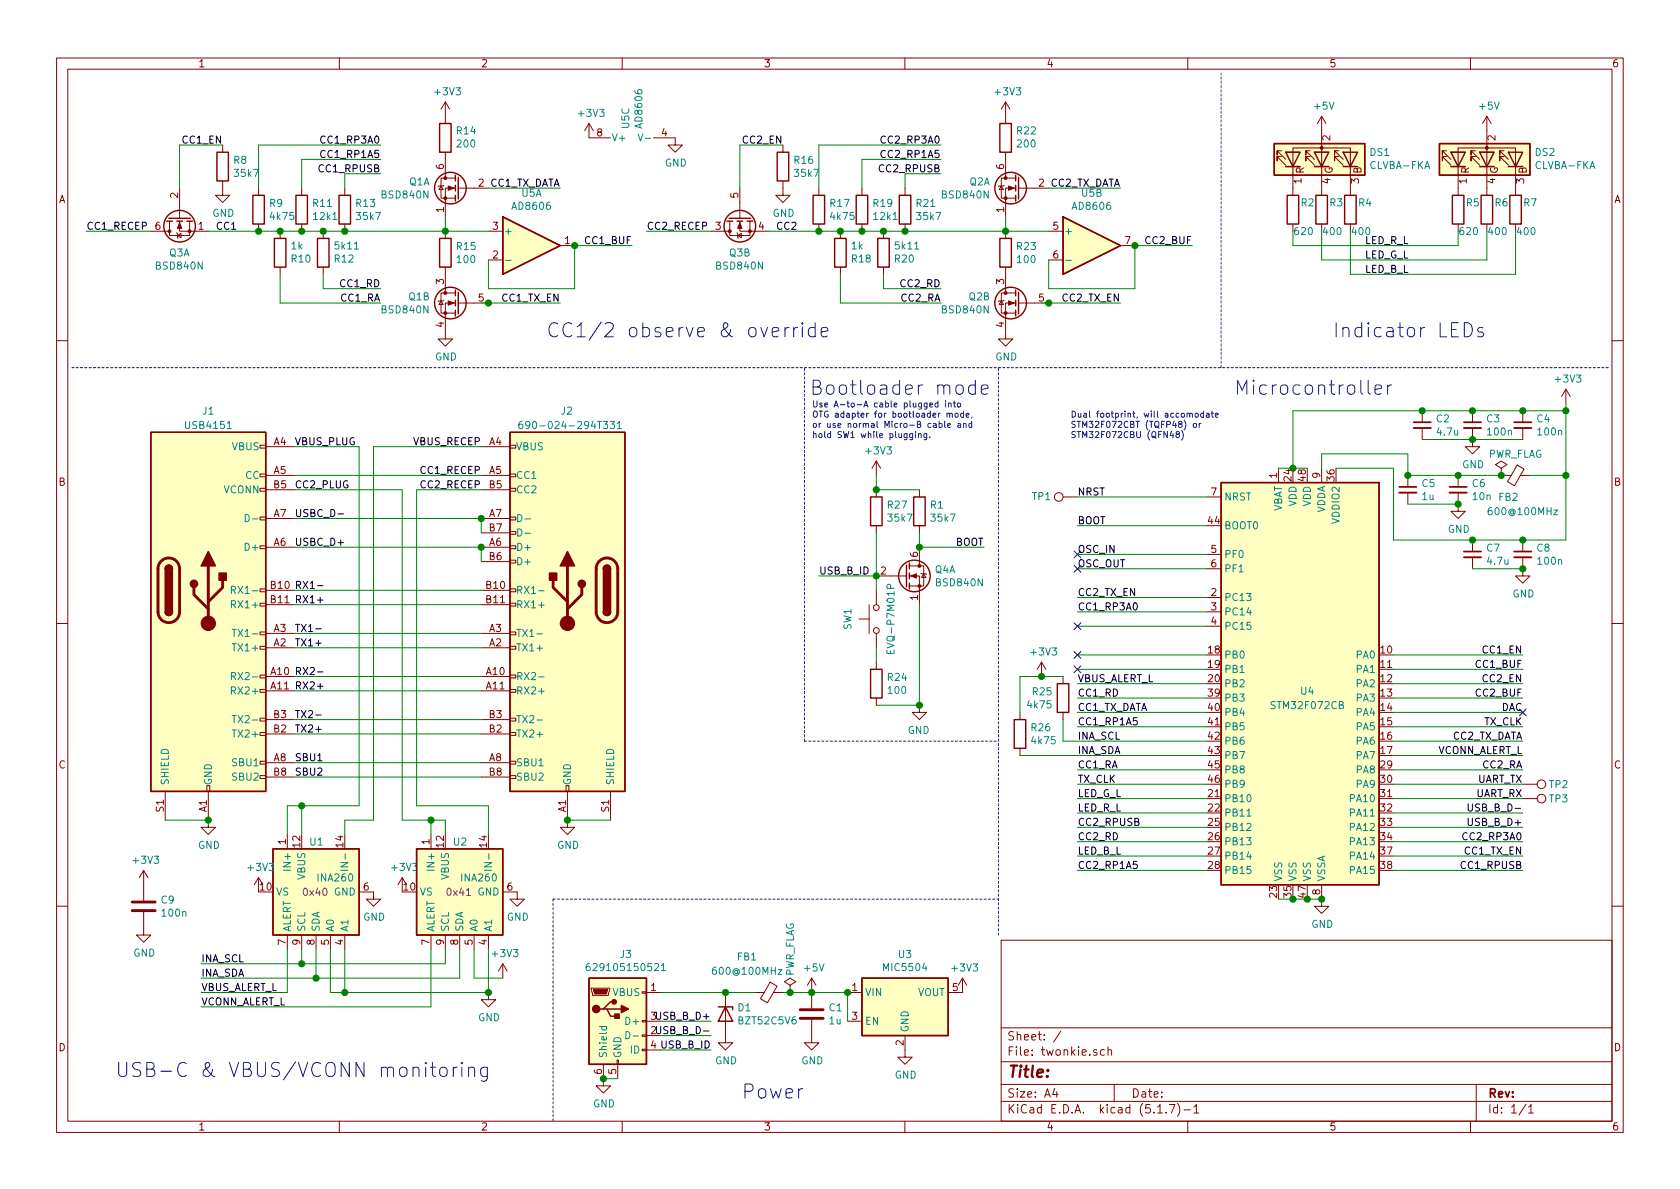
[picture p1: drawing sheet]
<svg xmlns="http://www.w3.org/2000/svg" width="297mm" height="210mm" viewBox="0 0 297 210" stroke-linecap="round" stroke-linejoin="round" font-family="sans-serif">
<g fill="none" stroke="#840000" stroke-width=".18">
<path d="M10 10.3h277v189.9h-277zM12 12.2h273v186.1h-273zM60 10.3v1.9M78.7 18v3.8M78.7 18l-.7 1.3M78.7 18l.8 1.3M110 10.3v1.9M160 10.3v1.9M177.8 18v3.8M177.8 18l-.8 1.3M177.8 18l.8 1.3M210 10.3v1.9"/>
<path d="M260 10.3v1.9M30 39.1v2.6h3.5v-2.6M31.7 39.1v1.8h5.1M31.7 33.3v5.3M39.4 32v2.5h1.2l-1.2 1.3-1.3-1.3h1.3M39.4 25.6v1.3M45.7 33.3v1.2M45.7 39.6v1.3M53.3 33.3v1.2M53.3 39.6v1.3M61 33.3v1.2M61 39.6v1.3"/>
<path d="M78 32.9l.4 .6h-.8zM78.5 32.8l-.1 .1h-.8l-.1 .1M78.7 26.9v4.6M80.5 33.3h-1.8v5M80.5 31.5h-2.5v3.5h2.5M81 33.3h5.4M104.1 21.8l-.7 1.3M104.1 21.8v2.6h3.8M104.1 21.8l.8 1.3M115.6 24.4h3.8v1.2h1.2l-1.2 1.3-1.3-1.3h1.3M129 39.1v2.6h3.6v-2.6M130.8 39.1v1.8h5.1"/>
<path d="M130.8 33.3v5.3M138.4 32v2.5h1.3l-1.3 1.3-1.2-1.3h1.2M138.4 25.6v1.3M144.8 33.3v1.2M144.8 39.6v1.3M152.4 33.3v1.2M152.4 39.6v1.3M160 33.3v1.2M160 39.6v1.3M177 32.9l.4 .6h-.7zM177.5 32.8l-.1 .1h-.7l-.2 .1M177.8 26.9v4.6"/>
<path d="M179.6 33.3h-1.8v5M179.6 31.5h-2.6v3.5h2.6M180.1 33.3h5.3M226.6 27.7h-.8v.7v-.7l1.5 1.5M226.6 26.7h-.8v.7v-.7l1.5 1.5M227.3 26.9h2.6zM227.3 26.9h.1M227.3 29.5h2.6M228.6 34.5v-8.3h10.2v8.3M228.6 39.6v1.3M231.6 27.7h-.7v.7v-.7l1.5 1.5M231.6 26.7h-.7v.7v-.7l1.5 1.5"/>
<path d="M232.4 26.9h2.5zM232.4 26.9h.1M232.4 29.5h2.5M233.7 20.6l-.8 1.2M233.7 20.6v13.9M233.7 39.6v1.3M233.7 20.6l.7 1.2M236.7 27.7h-.7v.7v-.7l1.5 1.5M236.7 26.7h-.7v.7v-.7l1.5 1.5M238.8 39.6v1.3M255.8 27.7h-.8v.7v-.7l1.5 1.5M255.8 26.7h-.8v.7v-.7l1.5 1.5"/>
<path d="M256.5 26.9h2.6zM256.5 26.9h.1M256.5 29.5h2.6M257.8 34.5v-8.3h10.2v8.3M257.8 39.6v1.3M260.9 27.7h-.8v.7v-.7l1.5 1.5M260.9 26.7h-.8v.7v-.7l1.5 1.5M261.6 26.9h2.6zM261.6 26.9h.1M261.6 29.5h2.6M262.9 20.6l-.8 1.2M262.9 20.6v13.9"/>
<path d="M262.9 39.6v1.3M262.9 20.6l.8 1.2M265.9 27.7h-.7v.7v-.7l1.5 1.5M265.9 26.7h-.7v.7v-.7l1.5 1.5M268 39.6v1.3M26.7 40.9h3.3M31.2 41.1l.2 .2v.7l.1 .2M31.4 41.7l.6-.4v.7zM49.5 40.9v1.3M49.5 47.2v1.3M57.1 40.9v1.3M57.1 47.2v1.3"/>
<path d="M78 53.2l.4 .6h-.8zM78.5 53.1l-.1 .1h-.8l-.1 .1M78.7 40.9v1.3M78.7 47.2v4.6M80.5 53.6h-1.8v6.3h1.3l-1.3 1.3-1.2-1.3h1.2M80.5 51.8h-2.5v3.6h2.5M81 53.6h5.4M86.4 40.9h2.5M86.4 46h2.5M99.1 43.4h2.5M125.7 40.9h3.3M130.3 41.1l.1 .2v.7l.2 .2"/>
<path d="M130.4 41.7l.7-.4v.7zM148.6 40.9v1.3M148.6 47.2v1.3M156.2 40.9v1.3M156.2 47.2v1.3M177 53.2l.4 .6h-.7zM177.5 53.1l-.1 .1h-.7l-.2 .1M177.8 40.9v1.3M177.8 47.2v4.6M179.6 53.6h-1.8v6.3h1.3l-1.3 1.3-1.3-1.3h1.3M179.6 51.8h-2.6v3.6h2.6M180.1 53.6h5.3"/>
<path d="M185.4 40.9h2.6M185.4 46h2.6M198.1 43.4h2.6M10 60.2h2M46 78.7h1v.5h-1zM47 79h5.1M85.1 79h5.1M90.2 78.7h1v.5h-1zM251.5 72.6v2.1M251.5 75.7v2M260.3 75.7v3.3h1.3l-1.3 1.3-1.2-1.3h1.2M260.3 72.6v2.1"/>
<path d="M269.2 72.6v2.1M269.2 75.7v2M276.9 68.8l-.8 1.3M276.9 68.8v2.6M276.9 68.8l.7 1.3M285 60.2h2M46 96.5h1v.5h-1zM46 91.4h1v.5h-1zM46 86.4h1v.5h-1zM46 83.8h1v.5h-1zM47 84.1h5.1M47 96.8h5.1"/>
<path d="M47 91.7h5.1M47 86.6h5.1M85.1 84.1h5.1M85.1 96.8h5.1M85.1 91.7h5.1M85.1 86.6h5.1M85.1 99.3h5.1M85.1 94.2h5.1M90.2 99.1h1v.5h-1zM90.2 96.5h1v.5h-1zM90.2 94h1v.5h-1zM90.2 91.4h1v.5h-1z"/>
<path d="M90.2 86.4h1v.5h-1zM90.2 83.8h1v.5h-1zM154.9 81.5l-.7 1.3M154.9 81.5v2.6M154.9 86.6v1.3M154.9 93v1.2M154.9 81.5l.8 1.3M162.6 86.6v1.3M162.6 93v1.2M162.6 96.8v3.3M188 87.9h2.5M213.4 87.9h2.5"/>
<path d="M213.4 98h2.5M226.1 82.8v2.5M233.7 82.8v2.5M248.9 84.1v2M248.9 87.1v2M257.8 87.1v3.3h1.3l-1.3 1.3-1.3-1.3h1.3M257.8 84.1v2M260.3 95.5v2M260.3 98.5v2.1M265.4 82.8l1-.6-1-.7-1 .7 1 .6v1.3M265.4 84.1h.1M265.4 84.1h1.8"/>
<path d="M268.2 82.2l1.3 .8-1.7 2.9-1.3-.7zM268.9 84.1h1.6M269.2 98.5v3.3h1.3l-1.3 1.3-1.2-1.3h1.2M269.2 95.5v2M10 110.3h2M46 119.4h1v.5h-1zM46 114.3h1v.5h-1zM46 111.8h1v.5h-1zM46 106.7h1v.5h-1zM46 104.1h1v.5h-1zM47 119.6h5.1M47 114.5h5.1"/>
<path d="M47 112h5.1M47 104.4h5.1M47 106.9h5.1M85.1 119.6h5.1M85.1 114.5h5.1M85.1 112h5.1M85.1 104.4h5.1M85.1 106.9h5.1M90.2 119.4h1v.5h-1zM90.2 114.3h1v.5h-1zM90.2 111.8h1v.5h-1zM90.2 106.7h1v.5h-1z"/>
<path d="M90.2 104.1h1v.5h-1zM151.9 109.5h1.8M153.7 106.9v5.1M154.9 104.4v2.5M154.9 112v2.5M154.9 117.1v1.3M154.9 101.8h5.4M160.8 101.8h1.8v5.1M160.8 100.1h2.5v3.5h-2.5M162.8 101.3l.1 .2h.8l.1 .1M163.3 101.5l.4 .6h-.8zM184.1 117.1l-.7 1.3"/>
<path d="M184.1 117.1v2.5M184.1 117.1l.8 1.3M188 119.6v1.3M213.4 105.7h2.5M213.4 108.2h2.5M213.4 110.7h2.5M213.4 100.6h2.5M285 110.3h2M29.2 139.9v5.1M36.6 138.9h.5v1h-.5zM36.8 139.9v6.4h1.3l-1.3 1.3-1.2-1.3h1.2M46 137.2h1v.5h-1z"/>
<path d="M46 134.6h1v.5h-1zM46 129.5h1v.5h-1zM46 127h1v.5h-1zM46 121.9h1v.5h-1zM47 122.2h5.1M47 134.9h5.1M47 129.8h5.1M47 127.2h5.1M47 137.4h5.1M85.1 122.2h5.1M85.1 134.9h5.1M85.1 129.8h5.1"/>
<path d="M85.1 127.2h5.1M85.1 137.4h5.1M90.2 137.2h1v.5h-1zM90.2 134.6h1v.5h-1zM90.2 129.5h1v.5h-1zM90.2 127h1v.5h-1zM90.2 121.9h1v.5h-1zM100.1 138.9h.5v1h-.5zM100.3 139.9v6.4h1.3l-1.3 1.3-1.2-1.3h1.2M107.9 139.9v5.1M154.9 123.4v1.3M162.6 124.7v1.3h-1.3l1.3 1.2 1.2-1.2h-1.2"/>
<path d="M180.3 126v1.2M180.3 132.3v1.3M188 126v1.2M269.2 138.7h2.6M25.4 153.9l-.8 1.3M25.4 153.9v5.4M25.4 153.9l.8 1.3M45.7 155.2l-.7 1.3M45.7 155.2v2.5M45.7 155.2l.8 1.3M50.8 147.6v2.5M63.5 157.7h2.5v1.3h1.3l-1.3 1.3-1.2-1.3h1.2"/>
<path d="M71.1 155.2l-.7 1.3M71.1 155.2v2.5M71.1 155.2l.8 1.3M76.2 147.6v2.5M88.9 157.7h2.5v1.3h1.3l-1.3 1.3-1.2-1.3h1.2M233.7 156.5v3.8h1.2l-1.2 1.2-1.3-1.2h1.3M269.2 141.2h2.6M10 160.2h2M25.4 161.3v4h1.3l-1.3 1.3-1.3-1.3h1.3M50.8 165.3v2.6M53.3 165.3v2.6M55.9 165.3v2.6"/>
<path d="M58.4 165.3v2.6M61 165.3v2.6M76.2 165.3v2.6M78.7 165.3v2.6M81.3 165.3v2.6M83.8 165.3v2.6M86.4 175.5v1.3h1.2l-1.2 1.2-1.3-1.2h1.3M86.4 165.3v2.6M88.9 170.4l-.8 1.3M88.9 170.4v2.6M88.9 170.4l.8 1.3M104.5 174.7h3.3v.3l-.2 1h-2.8z"/>
<path d="M113.5 175.4h.8v.2h-.8zM114.3 175.5h2.5M128.3 175.5v8.9h1.2l-1.2 1.3-1.3-1.3h1.3M133.3 175.5h1.8M136.2 173.7l1.2 .7-1.7 2.9-1.2-.7zM136.8 175.5h1.6M139.7 174.2l1-.6-1-.6-1 .6 1 .6v1.3M139.7 175.5h.1M143.5 173l-.8 1.2M143.5 173v5.3M143.5 173l.8 1.2M149.9 175.5h2.5"/>
<path d="M170.2 173l-.8 1.2M170.2 173v2.5h-2.6M170.2 173l.7 1.2M177 166.3h108v32h-108zM285 160.2h2M60 198.3v1.9M106.7 188.2v3.8h1.2l-1.2 1.3-1.3-1.3h1.3M109.1 187.4h.2v.8h-.2zM109.2 188.2v2.5M110 198.3v1.9M113.5 185.5h.8v.3h-.8zM113.5 183h.8v.3h-.8z"/>
<path d="M113.5 180.5h.8v.2h-.8zM114.3 180.6h2.5M114.3 183.1h2.5M114.3 185.7h2.5M143.5 180.3v4.1h1.3l-1.3 1.3-1.3-1.3h1.3M149.9 180.6h2.5M160 198.3v1.9M160 183.1v3.8h1.3l-1.3 1.3-1.3-1.3h1.3M177 194.8h108M177 191.8h108M177 187.8h108M177 181.8h108"/>
<path d="M186.5 192.5l-.4 1h1M186.8 193v1M187.6 182.3l-1.3 2M195.3 185.7l-.5-.1-.2 .3v.6l.2 .1 .5-.1M195.9 185.7l.2-.1 .4 .1v.9M195.9 185.1v1.5M197 191.8v3M204.7 196.8h.8M206.2 196.7v.1M206.8 195.3h.9l-.6 1.5M208.2 195.1a1.71 1.71 0 0 1 0 2.3M209.3 196.3h1.2"/>
<path d="M210 198.3v1.9M211.1 195.8l.4-.5v1.5M211.1 196.8h.9M260 198.3v1.9M261 191.8v6.5M269.8 195.2l-1.2 2M270.3 195.8l.4-.5v1.5M270.3 196.8h.8"/>
<circle cx="187.2" cy="87.9" r=".76"/>
<circle cx="154.9" cy="107.4" r=".51"/>
<circle cx="154.9" cy="111.5" r=".51"/>
<circle cx="272.5" cy="138.7" r=".76"/>
<circle cx="272.5" cy="141.2" r=".76"/>
</g>
<g fill="#ffffc2" stroke="#ffffc2" stroke-width=".18">
<path d="M48.3 150.1h15.2v15.2h-15.2z"/>
<path d="M215.9 85.3h27.9v71.2h-27.9z"/>
<path d="M26.7 76.4h20.3v63.5h-20.3z"/>
<path d="M88.9 38.3l10.2 5.1-10.2 5.1z"/>
<path d="M90.2 76.4h20.3v63.5h-20.3z"/>
<path d="M73.7 150.1h15.2v15.2h-15.2z"/>
<path d="M152.4 173h15.2v10.1h-15.2z"/>
<path d="M254.5 25.4h16v5.6h-16z"/>
<path d="M225.3 25.4h16v5.6h-16z"/>
<path d="M104.1 173h10.2v15.2h-10.2z"/>
<path d="M188 38.3l10.1 5.1-10.1 5.1z"/>
</g>
<g fill="none" stroke="#840000" stroke-width=".25">
<path d="M29.5 39.1h1M29.8 38.6h3.9M31.2 39.1h1.1M33 39.1h1M38.4 26.9h2v5.1h-2zM44.7 34.5h2v5.1h-2zM52.3 34.5h2.1v5.1h-2.1zM59.9 34.5h2.1v5.1h-2.1zM77.7 21.8h2.1v5.1h-2.1zM80.5 31v1M80.5 32.8v1M80.5 34.5v1.1"/>
<path d="M81 31.4v3.8M88.9 38.3l10.2 5.1-10.2 5.1zM128.5 39.1h1M128.9 38.6h3.8M130.3 39.1h1M132.1 39.1h1M137.4 26.9h2v5.1h-2zM143.8 34.5h2v5.1h-2zM151.4 34.5h2v5.1h-2zM159 34.5h2v5.1h-2zM176.8 21.8h2v5.1h-2zM179.6 31v1"/>
<path d="M179.6 32.8v1M179.6 34.5v1.1M180.1 31.4v3.8M188 38.3l10.1 5.1-10.1 5.1zM225.3 25.4h16v5.6h-16zM227.3 26.9h2.6l-1.3 2.6zM227.3 29.5h2.6M227.6 34.5h2v5.1h-2zM232.4 26.9h2.5l-1.2 2.6zM232.4 29.5h2.5M232.7 34.5h2v5.1h-2zM237.5 26.9h2.5l-1.2 2.6z"/>
<path d="M237.5 29.5h2.5M237.7 34.5h2.1v5.1h-2.1zM254.5 25.4h16v5.6h-16zM256.5 26.9h2.6l-1.3 2.6zM256.5 29.5h2.6M256.8 34.5h2v5.1h-2zM261.6 26.9h2.6l-1.3 2.6zM261.6 29.5h2.6M261.9 34.5h2v5.1h-2zM266.7 26.9h2.5l-1.2 2.6zM266.7 29.5h2.5M267 34.5h2v5.1h-2z"/>
<path d="M48.5 42.2h2v5h-2zM56.1 42.2h2.1v5h-2.1zM77.7 42.2h2.1v5h-2.1zM80.5 51.3v1M80.5 53.1v1M80.5 54.9v1M81 51.7v3.8M147.6 42.2h2v5h-2zM155.2 42.2h2v5h-2zM176.8 42.2h2v5h-2zM179.6 51.3v1M179.6 53.1v1"/>
<path d="M179.6 54.9v1M180.1 51.7v3.8M26.7 76.4h20.3v63.5h-20.3zM90.2 76.4h20.3v63.5h-20.3zM153.9 87.9h2.1v5.1h-2.1zM160.3 99.9v3.9M160.8 99.6v1M161.5 87.9h2.1v5.1h-2.1zM215.9 85.3h27.9v71.2h-27.9zM29.2 108.2a.63 .63 0 0 0 .6 .6 .63 .63 0 0 0 .7-.6M29.2 100.6a.63 .63 0 0 1 .6-.7 .63 .63 0 0 1 .7 .7M106.7 108.2a.63 .63 0 0 0 .6 .6 .63 .63 0 0 0 .6-.6"/>
<path d="M106.7 100.6a.63 .63 0 0 1 .6-.7 .63 .63 0 0 1 .6 .7M153.9 118.4h2.1v5h-2.1zM160.8 101.3v1.1M160.8 103.1v1M179.3 127.2h2.1v5.1h-2.1zM186.9 120.9h2.1v5.1h-2.1zM48.3 150.1h15.2v15.2h-15.2zM73.7 150.1h15.2v15.2h-15.2zM104.1 173h10.2v15.2h-10.2zM106.7 178.4h.6l.6 1.3h1.3M107.3 178.4h2.6M108.6 177.2h-.7l-1.2 1.2h-.7"/>
<path d="M127 178h2.5v.6M128.3 178l1.2 2.6h-2.5zM152.4 173h15.2v10.1h-15.2z"/>
<circle cx="31.7" cy="40" r="2.79"/>
<circle cx="79.6" cy="33.3" r="2.79"/>
<circle cx="130.8" cy="40" r="2.79"/>
<circle cx="178.7" cy="33.3" r="2.79"/>
<circle cx="79.6" cy="53.6" r="2.79"/>
<circle cx="178.7" cy="53.6" r="2.79"/>
<circle cx="161.7" cy="101.8" r="2.79"/>
</g>
<g fill="none" stroke="#008484" stroke-width=".18">
<path d="M112.8 23.7l.4 1.2 .5-1.2M114.1 24.5h1M89.4 46h1M188.4 46h1M40.2 75.8h.7M92.3 74.5h-.2a.79 .79 0 0 0-.1 1.3l.4-.1v-.6l-.4-.1-.3 .3M93.7 75.1l-.3 .2h-.3l-.2-.2 .2-.5 .3-.1 .2 .1a.84 .84 0 0 1-.3 1.2h-.2M107.9 74.5h.8l-.5 .5 .4 .1v.6l-.2 .1-.5-.1M109.1 74.9l.4-.4v1.3M109.1 75.8h.8M43.4 91a.64 .64 0 0 1 .7 .6 .64 .64 0 0 1-.7 .6zM44.6 91.8h1"/>
<path d="M91.5 91a.64 .64 0 0 1 .8 .6 .64 .64 0 0 1-.8 .6zM91.5 93.5a.64 .64 0 0 1 .8 .7 .64 .64 0 0 1-.8 .6zM92.8 91.8h1M92.8 94.3h1M40.9 119.6l.6-.1 .2-.2-.1-.3-.2-.1h-.5v1.3M40.9 104.3h.6l.2-.2-.1-.3-.2-.1h-.5v1.2M40.9 106.9l.6-.1 .2-.2-.1-.3-.2-.1h-.5v1.3M41 113.8h.8M41 111.3h.8M41.2 119.6l.5 .6M41.2 104.3l.5 .6M41.4 111.3v1.3"/>
<path d="M94.9 112.1h1M95.2 119.7h1M95.2 104.5h1M95.2 107h1M156.8 114.9v.6h1.3v-.6M157.4 115.1v.4M157.5 104l-.1-.6h-.5l-.1 .2v.4h1.3M40.9 122.1h.6l.2-.2-.1-.3-.2-.1h-.5v1.2M41 129.1h.8M41 126.5h.8M41.4 126.5v1.3M94.9 127.3h1"/>
<path d="M95.2 122.2h1M50.1 153.9h1.3M60.2 153.9h1.3M75.5 153.9h1.3M85.6 153.9h1.3M220.5 144.3h.7M104.2 170.4h-.2a.79 .79 0 0 0-.1 1.2l.4-.1v-.5l-.4-.1-.3 .2M116.9 170.7l.4-.3v1.2M116.9 171.6h.8M106 181.5h1.2M106.5 181.5l-.1 .4 .2 .2 .6-.1v-.5M110.7 182.4a.64 .64 0 0 1 .7 .7 .64 .64 0 0 1-.7 .6z"/>
<path d="M111.9 183.2h1"/>
</g>
<path d="M249.9 75.7h3.1M258.8 75.7h3.1M267.7 75.7h3.1M247.4 87.1h3M256.3 87.1h3M258.8 98.5h3.1M267.7 98.5h3.1" fill="none" stroke="#840000" stroke-width=".33"/>
<path d="M249.9 74.7h3.1M258.8 74.7h3.1M267.7 74.7h3.1M247.4 86.1h3M256.3 86.1h3M258.8 97.5h3.1M267.7 97.5h3.1" fill="none" stroke="#840000" stroke-width=".3"/>
<path d="M28.4 99.4a1.9 1.9 0 0 1 2.1-.6 1.9 1.9 0 0 1 1.2 1.8v7.6a1.9 1.9 0 0 1-1.9 1.9 1.9 1.9 0 0 1-1.9-1.9v-7.8l.1-.5zM105.8 99.4a1.9 1.9 0 0 1 2.2-.6 1.9 1.9 0 0 1 1.2 1.8v7.6a1.9 1.9 0 0 1-1.9 1.9 1.9 1.9 0 0 1-1.9-1.9v-7.8l.1-.5zM34.3 103.9v1.3l2.5 2.5M36.8 100.1v10.1M39.4 102.6v1.3l-2.6 2.5M97.8 102.6v1.3l2.5 2.5M100.3 100.1v10.1M102.9 103.9v1.3l-2.6 2.5M23.4 159.5h4M23.4 161h4M141.5 178.6h4M141.5 180.1h4" fill="none" stroke="#840000" stroke-width=".51"/>
<g fill="#840000" stroke="#840000" stroke-width=".18">
<path d="M178.3 53.2l1 .4-1 .4z"/>
<path d="M161 101.8l1.1-.3v.7z"/>
<path d="M130.8 39.4l.4 1h-.8z"/>
<path d="M31.7 39.4l.4 1h-.7z"/>
<path d="M79.2 53.2l1.1 .4-1.1 .4z"/>
<path d="M79.2 32.9l1.1 .4-1.1 .3z"/>
<path d="M104.9 175h2.5l-.2 .8h-2z"/>
<path d="M178.3 32.9l1 .4-1 .3z"/>
<circle cx="177.8" cy="55.4" r=".25"/>
<circle cx="177.8" cy="51.8" r=".25"/>
<circle cx="162.6" cy="103.6" r=".25"/>
<circle cx="162.6" cy="100.1" r=".25"/>
<circle cx="132.6" cy="40.9" r=".25"/>
<circle cx="129" cy="40.9" r=".25"/>
<circle cx="33.5" cy="40.9" r=".25"/>
<circle cx="30" cy="40.9" r=".25"/>
<circle cx="36.8" cy="110.2" r="1.27"/>
<circle cx="78.7" cy="55.4" r=".25"/>
<circle cx="78.7" cy="51.8" r=".25"/>
<circle cx="78.7" cy="35" r=".25"/>
<circle cx="78.7" cy="31.5" r=".25"/>
<circle cx="100.3" cy="110.2" r="1.27"/>
<circle cx="262.9" cy="26.2" r=".25"/>
<circle cx="233.7" cy="26.2" r=".25"/>
<circle cx="177.8" cy="35" r=".25"/>
<circle cx="177.8" cy="31.5" r=".25"/>
</g>
<g fill="#840000" stroke="#840000" stroke-width=".25">
<path d="M29.2 108.2h1.3a.63 .63 0 0 1-.7 .6 .63 .63 0 0 1-.6-.6z"/>
<path d="M29.4 100.1a.63 .63 0 0 1 .7-.1 .63 .63 0 0 1 .4 .6h-1.3z"/>
<path d="M29.2 100.6h1.3v7.6h-1.3z"/>
<path d="M38.7 101.3h1.3v1.3h-1.3z"/>
<path d="M36.8 97.5l1.3 2.6h-2.5z"/>
<path d="M106.7 108.2h1.2a.63 .63 0 0 1-.6 .6 .63 .63 0 0 1-.6-.6z"/>
<path d="M106.9 100.1a.63 .63 0 0 1 .7-.1 .63 .63 0 0 1 .3 .6h-1.2z"/>
<path d="M106.7 100.6h1.2v7.6h-1.2z"/>
<path d="M97.2 101.3h1.2v1.3h-1.2z"/>
<path d="M100.3 97.5l1.3 2.6h-2.5z"/>
<path d="M108.7 179.3h.8v.8h-.8z"/>
<path d="M109.9 177.8l1.2 .6-1.2 .7z"/>
<circle cx="34.3" cy="103.2" r=".63"/>
<circle cx="102.9" cy="103.2" r=".63"/>
<circle cx="105.4" cy="178.4" r=".63"/>
<circle cx="108.6" cy="177.2" r=".38"/>
</g>
<path d="M12.7 65h271.8M215.9 65v-52.1M142.2 131.1v-66.1M142.2 131.1h34.3M97.8 159h78.7M97.8 159v39.4M176.5 165.3v-100.3" fill="none" stroke="#0000c2" stroke-width=".18" stroke-dasharray=".4 .4"/>
<g fill="none" stroke="#008400" stroke-width=".18">
<path d="M39.4 25.6h-7.7v7.7M67.3 25.6h-21.6v7.7M67.3 30.7h-6.3v2.6M67.3 28.2h-14v5.1M78.7 38.3v2.6M86.4 33.3h12.7M138.4 25.6h-7.6v7.7M166.4 25.6h-21.6v7.7M166.4 28.2h-14v5.1M166.4 30.7h-6.4v2.6M177.8 38.3v2.6M185.4 33.3h12.7"/>
<path d="M15.2 40.9h11.5M36.8 40.9h49.6M49.5 48.5v5.1h17.8M57.1 48.5v2.5h10.2M85.1 53.6h14M111.8 43.4h-10.2v7.6h-15.2v-5M114.3 40.9h11.4M135.9 40.9h49.5M148.6 48.5v5.1h17.8M156.2 48.5v2.5h10.2M184.1 53.6h14M210.8 43.4h-10.1v7.6h-15.3v-5"/>
<path d="M228.6 40.9v2.5h29.2v-2.5M233.7 40.9v5.1h29.2v-5.1M238.8 40.9v7.6h29.2v-7.6M52.1 79h11.4v63.5h-12.7v5.1M85.1 79h-19.1v66h-5v2.6M251.5 77.7h17.7M276.9 71.4v24.1h-30.5v-12.7h-10.2M276.9 72.6h-48.3v10.2M52.1 86.6h19v58.4h7.6v2.6M52.1 84.1h33M52.1 96.8h33v2.5M52.1 91.7h33v2.5"/>
<path d="M85.1 86.6h-11.4v55.9h12.7v5.1M154.9 84.1v2.5h7.7M154.9 94.2v10.2M162.6 94.2v2.6h11.4M190.5 98h22.9M190.5 93h22.9M190.5 87.9h22.9M226.1 82.8h5M233.7 82.8v-2.5h15.2v3.8h16.5M248.9 89.1h8.9M270.5 84.1h6.4M52.1 119.6h33"/>
<path d="M52.1 106.9h33M52.1 104.4h33M52.1 112h33M52.1 114.5h33M144.8 101.8h10.1M154.9 114.5v2.6M162.6 106.9v17.8h-7.7M188 119.6h-7.7v6.4M190.5 118.4h22.9M190.5 100.6h22.9M190.5 108.2h22.9M190.5 110.7h22.9"/>
<path d="M190.5 115.8h22.9M190.5 105.7h22.9M246.4 118.4h22.8M246.4 115.8h22.8M260.3 100.6h8.9M52.1 122.2h33M52.1 127.2h33M52.1 129.8h33M52.1 134.9h33M52.1 137.4h33M180.3 133.6h33.1M188 127.2v3.9h25.4"/>
<path d="M190.5 138.7h22.9M190.5 136.1h22.9M190.5 128.5h22.9M190.5 126h22.9M190.5 123.4h22.9M190.5 120.9h22.9M246.4 133.6h22.8M246.4 131.1h22.8M246.4 138.7h22.8M246.4 136.1h22.8M246.4 128.5h22.8M246.4 126h22.8"/>
<path d="M246.4 123.4h22.8M246.4 120.9h22.8M29.2 145h7.6M53.3 142.5v5.1M76.2 145v2.6M100.3 145h7.6M190.5 151.4h22.9M190.5 146.3h22.9M190.5 141.2h22.9M190.5 153.9h22.9M190.5 148.8h22.9M190.5 143.8h22.9"/>
<path d="M226.1 159h7.6M246.4 151.4h22.8M246.4 146.3h22.8M246.4 141.2h22.8M246.4 153.9h22.8M246.4 148.8h22.8M246.4 143.8h22.8M50.8 167.9v7.6h-15.2M53.3 167.9v2.5M55.9 167.9v5.1M58.4 167.9v7.6h28v-7.6M61 167.9v7.6"/>
<path d="M76.2 167.9v10.1h-40.6M78.7 167.9v2.5h-43.1M81.3 167.9v5.1h-45.7M83.8 167.9v5.1h5.1M116.8 175.5h16.5M138.4 175.5h11.5v5.1M106.7 190.7h2.5M116.8 185.7h8.9M116.8 180.6h8.9M116.8 183.1h8.9"/>
</g>
<path d="M59.8 90.9h.9M55.8 111.2h1M56.1 103.6h1M56.1 106.1h1M56.1 118.8h1M55.8 126.4h1M56.1 121.4h1M259.6 142.2v1l.2 .2h.4l.1-.2v-1" fill="none" stroke="#000" stroke-width=".18"/>
<g fill="none" stroke="#0000c2" stroke-width=".18">
<path d="M136.5 58.7l1.2-.2-.1-.5-.7-.1-.2 .1-.2 .3v.9l.2 .2 .2 .2 .7-.2M138.8 57.9v1.7M139.5 57.9a.59 .59 0 0 0-.7 .5M140.3 57.9v1.7M141 57.9a.59 .59 0 0 0-.7 .5M141.9 57.1l-.1 .1 .1 .1 .1-.1-.1-.1v.2M141.9 57.9v1.7M144.1 58a.82 .82 0 0 0-1 .1l-.2 .3v.7l.2 .2 .3 .3 .7-.2M144.1 57.1v2.5M145.2 58.7l1.2-.2-.1-.5-.8-.1-.2 .1-.1 .3v.9l.1 .2 .2 .2 .8-.2M236.2 57.1v2.5M237.4 58.1a.62 .62 0 0 1 1.1 .2v1.3"/>
<path d="M237.4 57.9v1.7M262.2 58l-.6-.1-.2 .1-.1 .3 .1 .3 .8 .2 .1 .3-.1 .3-.2 .2-.7-.2M143.8 68.4h.8a.61 .61 0 0 0 .5-.6 .61 .61 0 0 0-.5-.6h-.8v2.5h.9a.66 .66 0 0 0 .5-.7 .66 .66 0 0 0-.6-.6M161.4 76.7v.9l-.2 .2-.3-.1M161.4 76.7h-.3l-.3 .2 .1 .4h.5M161.9 76.3v.1M161.9 76.7v.7M162.4 76.8l.4-.1 .1 .7M162.4 76.7v.7M163.9 76.7v.9l-.2 .2-.3-.1M163.9 76.7h-.3l-.3 .2 .1 .4h.5M164.4 71.6l.5-.1-.1-.2h-.3l-.1 .1v.5h.4"/>
<path d="M164.4 77.3v.1M165.8 71.3h-.3l-.2 .2 .1 .4h.4M165.8 70.9v1.1M166 74.9h.3l.3 .2-.1 .4h-.5M166 74.5v1.1M167 74.5v.9l.2 .2M167.2 71.3v.7M167.4 73.2l.5-.1v.7M167.4 73.1v.7M167.5 75.2l.6-.1-.1-.2h-.3l-.2 .1 .1 .5h.4M167.7 71.4l.4-.1 .1 .7M167.7 71.3v.7"/>
<path d="M167.9 73.2l.2-.1h.2l.1 .7M168.5 71.3h.5M168.7 70.9v.9l.3 .2M168.9 73.2l.2-.1 .3 .1-.1 .5h-.4zM169.3 71.4l.2-.1 .3 .1v.5l-.2 .1-.3-.1zM169.4 74.9h.4v.7M169.8 75.1l-.5 .2 .2 .3 .3-.1M170.4 73.1h-.3l-.3 .2 .2 .4h.4M170.4 75l.4-.1v.7M170.4 72.7v1.1M170.4 74.9v.7M170.8 73.4l.5-.1v-.2h-.3l-.2 .1 .1 .5h.4"/>
<path d="M171.8 74.9h-.3l-.2 .2 .1 .4h.4M171.8 74.5v1.1M171.9 73.7l-.1 .3M173.5 68.9l1.2-.2-.1-.5-.7-.1-.3 .1-.1 .2v1l.1 .2 .3 .1 .7-.1M208.1 76.8l-.2-.3 .2-.2h.2l.2 .2v.2l-.6 .3v.2l.2 .2h.2l.2-.2v-.2l-.2-.2M208.9 76.1a1.22 1.22 0 0 1 0 1.7M210.4 73.2l.1-.1h.3v.7M211 75l.2-.1 .3 .1v.5h-.5zM211.4 73.2l.1-.1 .3 .1v.5h-.4zM212 74.9v.7M212.3 74.9l-.3 .2M212.8 73.1h-.3l-.2 .2 .1 .4h.4"/>
<path d="M212.8 72.7v1.1M213.3 73.1h.4l.1 .7M213.8 73.3l-.5 .2 .1 .3 .4-.1M214.1 73.1h.5M214.3 72.7v.9l.3 .2M214.9 73.4l.5-.1-.1-.2h-.3l-.1 .1v.5h.4M218.8 69.7v-2.5l.8 1.8 .8-1.8v2.5M245.3 68.1v1.6M246 68.1a.63 .63 0 0 0-.7 .4M76.1 188.7h.9M76.5 187.9v2.1l.1 .2 .4 .2M77.9 188.9a.69 .69 0 0 1 1.2 .3v.7a.68 .68 0 0 1-.7 .5 .68 .68 0 0 1-.7-.5v-.7z"/>
<path d="M80.1 188.7v1.7M80.8 188.7a.59 .59 0 0 0-.7 .5M81.7 187.9l-.2 .1 .2 .1 .1-.1-.1-.1v.2M81.7 188.7v1.7M82.9 188.9a.62 .62 0 0 1 1 .2v1.3M82.9 188.7v1.7M86.2 188.7v2a.67 .67 0 0 1-1.1 .4M86.2 188.8a.82 .82 0 0 0-1.1 .1l-.1 .3 .1 .9 .3 .3 .8-.2"/>
</g>
<g fill="#008400" stroke="#008400" stroke-width=".25">
<circle cx="154.9" cy="101.8" r=".51"/>
<circle cx="257.8" cy="84.1" r=".51"/>
<circle cx="260.3" cy="72.6" r=".51"/>
<circle cx="160" cy="40.9" r=".51"/>
<circle cx="152.4" cy="40.9" r=".51"/>
<circle cx="156.2" cy="40.9" r=".51"/>
<circle cx="248.9" cy="84.1" r=".51"/>
<circle cx="276.9" cy="84.1" r=".51"/>
<circle cx="265.4" cy="84.1" r=".51"/>
<circle cx="76.2" cy="145" r=".51"/>
<circle cx="100.3" cy="145" r=".51"/>
<circle cx="162.6" cy="96.8" r=".51"/>
<circle cx="36.8" cy="145" r=".51"/>
<circle cx="162.6" cy="124.7" r=".51"/>
<circle cx="269.2" cy="100.6" r=".51"/>
<circle cx="85.1" cy="91.7" r=".51"/>
<circle cx="154.9" cy="86.6" r=".51"/>
<circle cx="85.1" cy="96.8" r=".51"/>
<circle cx="86.4" cy="53.6" r=".51"/>
<circle cx="184.2" cy="119.6" r=".51"/>
<circle cx="144.8" cy="40.9" r=".51"/>
<circle cx="53.3" cy="40.9" r=".51"/>
<circle cx="101.6" cy="43.4" r=".51"/>
<circle cx="61" cy="40.9" r=".51"/>
<circle cx="78.7" cy="40.9" r=".51"/>
<circle cx="53.3" cy="142.5" r=".51"/>
<circle cx="260.3" cy="77.7" r=".51"/>
<circle cx="233.7" cy="159" r=".51"/>
<circle cx="86.4" cy="175.5" r=".51"/>
<circle cx="231.1" cy="159" r=".51"/>
<circle cx="106.7" cy="190.7" r=".51"/>
<circle cx="228.6" cy="159" r=".51"/>
<circle cx="61" cy="175.5" r=".51"/>
<circle cx="251.5" cy="72.6" r=".51"/>
<circle cx="185.4" cy="53.6" r=".51"/>
<circle cx="49.5" cy="40.9" r=".51"/>
<circle cx="128.3" cy="175.5" r=".51"/>
<circle cx="260.3" cy="95.5" r=".51"/>
<circle cx="177.8" cy="40.9" r=".51"/>
<circle cx="57.2" cy="40.9" r=".51"/>
<circle cx="276.9" cy="72.6" r=".51"/>
<circle cx="45.7" cy="40.9" r=".51"/>
<circle cx="148.6" cy="40.9" r=".51"/>
<circle cx="257.8" cy="89.1" r=".51"/>
<circle cx="228.6" cy="82.8" r=".51"/>
<circle cx="55.9" cy="173" r=".51"/>
<circle cx="269.2" cy="72.6" r=".51"/>
<circle cx="53.3" cy="170.4" r=".51"/>
<circle cx="269.2" cy="95.5" r=".51"/>
<circle cx="149.9" cy="175.5" r=".51"/>
<circle cx="200.7" cy="43.4" r=".51"/>
<circle cx="143.5" cy="175.5" r=".51"/>
<circle cx="139.7" cy="175.5" r=".51"/>
</g>
<path d="M189.9 100l1.2 1.2M189.9 97.4l1.2 1.2M191.1 100l-1.2 1.2M191.1 97.4l-1.2 1.2M189.9 110.1l1.2 1.2M189.9 117.7l1.2 1.3M189.9 115.2l1.2 1.2M191.1 110.1l-1.2 1.2M191.1 117.7l-1.2 1.3M191.1 115.2l-1.2 1.2M268.6 125.4l1.2 1.2M269.8 125.4l-1.2 1.2" fill="none" stroke="#000084" stroke-width=".18"/>
<g font-size="3.5" fill="#0000c2">
<text x="96.5" y="59.7">CC1/2 observe &amp; override</text>
<text x="238.4" y="59.7">Indicator LEDs</text>
<text x="146.8" y="69.8">Bootloader mode</text>
<text x="221.1" y="69.8">Microcontroller</text>
<text x="20.3" y="190.5">USB-C &amp; VBUS/VCONN monitoring</text>
<text x="131.8" y="194.3">Power</text>
</g>
<text font-size="2.8" fill="#840000" x="178" y="190.5">Title:</text>
<g font-size="2.1" fill="#840000">
<text x="178" y="184">Sheet: /</text>
<text x="178" y="186.7">File: twonkie.sch</text>
<text x="178" y="196.9">KiCad E.D.A. kicad (5.1.7)-1</text>
<text x="178" y="194.1">Size: A4</text>
<text x="200" y="194.1">Date:</text>
<text x="263" y="194.1">Rev:</text>
<text x="263" y="196.9">Id: 1/1</text>
</g>
<g font-size="1.8" fill="#840000">
<text x="35" y="11.9">1</text>
<text x="85" y="11.9">2</text>
<text x="135" y="11.9">3</text>
<text x="185" y="11.9">4</text>
<text x="235" y="11.9">5</text>
<text x="285" y="11.9">6</text>
<text x="78.5" y="29.9" transform="rotate(-90 78.5 29.9)">6</text>
<text x="105.6" y="24.1">8</text>
<text x="117" y="24.1">4</text>
<text x="177.5" y="29.9" transform="rotate(-90 177.5 29.9)">6</text>
<text x="235.2" y="24.9" transform="rotate(-90 235.2 24.9)">2</text>
<text x="264.4" y="24.9" transform="rotate(-90 264.4 24.9)">2</text>
<text x="10.4" y="35.9">A</text>
<text x="31.5" y="35" transform="rotate(-90 31.5 35)">2</text>
<text x="130.6" y="35" transform="rotate(-90 130.6 35)">5</text>
<text x="230.1" y="32.5" transform="rotate(-90 230.1 32.5)">1</text>
<text x="230.6" y="30.7" transform="rotate(-90 230.6 30.7)">R</text>
<text x="235.2" y="32.5" transform="rotate(-90 235.2 32.5)">4</text>
<text x="235.6" y="30.8" transform="rotate(-90 235.6 30.8)">G</text>
<text x="240.3" y="32.5" transform="rotate(-90 240.3 32.5)">3</text>
<text x="240.7" y="30.7" transform="rotate(-90 240.7 30.7)">B</text>
<text x="259.3" y="32.5" transform="rotate(-90 259.3 32.5)">1</text>
<text x="259.8" y="30.7" transform="rotate(-90 259.8 30.7)">R</text>
<text x="264.4" y="32.5" transform="rotate(-90 264.4 32.5)">4</text>
<text x="264.8" y="30.8" transform="rotate(-90 264.8 30.8)">G</text>
<text x="269.5" y="32.5" transform="rotate(-90 269.5 32.5)">3</text>
<text x="269.9" y="30.7" transform="rotate(-90 269.9 30.7)">B</text>
<text x="285.4" y="35.9">A</text>
<text x="27.5" y="40.6">6</text>
<text x="35.1" y="40.6">1</text>
<text x="78.5" y="37.6" transform="rotate(-90 78.5 37.6)">1</text>
<text x="87.1" y="40.6">3</text>
<text x="126.5" y="40.6">3</text>
<text x="134.1" y="40.6">4</text>
<text x="177.5" y="37.6" transform="rotate(-90 177.5 37.6)">1</text>
<text x="186.2" y="40.6">5</text>
<text x="87.1" y="45.7">2</text>
<text x="99.8" y="43.2">1</text>
<text x="186.2" y="45.7">6</text>
<text x="198.9" y="43.2">7</text>
<text x="78.5" y="50.3" transform="rotate(-90 78.5 50.3)">3</text>
<text x="84.6" y="53.3">5</text>
<text x="177.5" y="50.3" transform="rotate(-90 177.5 50.3)">3</text>
<text x="183.7" y="53.3">5</text>
<text x="78.5" y="57.9" transform="rotate(-90 78.5 57.9)">4</text>
<text x="177.5" y="57.9" transform="rotate(-90 177.5 57.9)">4</text>
<text x="48.4" y="78.7">A4</text>
<text x="48.4" y="83.8">A5</text>
<text x="86.5" y="78.7">A4</text>
<text x="86.5" y="83.8">A5</text>
<text x="10.4" y="85.9">B</text>
<text x="48.4" y="86.4">B5</text>
<text x="86.5" y="86.4">B5</text>
<text x="214.1" y="87.6">7</text>
<text x="225.8" y="84.6" transform="rotate(-90 225.8 84.6)">1</text>
<text x="228.3" y="85" transform="rotate(-90 228.3 85)">24</text>
<text x="230.9" y="85" transform="rotate(-90 230.9 85)">48</text>
<text x="233.4" y="84.6" transform="rotate(-90 233.4 84.6)">9</text>
<text x="236" y="85" transform="rotate(-90 236 85)">36</text>
<text x="285.4" y="85.9">B</text>
<text x="48.4" y="91.4">A7</text>
<text x="86.5" y="91.4">A7</text>
<text x="86.5" y="94">B7</text>
<text x="213.7" y="92.7">44</text>
<text x="48.4" y="96.5">A6</text>
<text x="86.5" y="96.5">A6</text>
<text x="86.5" y="99.1">B6</text>
<text x="155.7" y="101.6">2</text>
<text x="162.3" y="98.5" transform="rotate(-90 162.3 98.5)">6</text>
<text x="214.1" y="97.8">5</text>
<text x="214.1" y="100.3">6</text>
<text x="86" y="104.1">B10</text>
<text x="86" y="106.7">B11</text>
<text x="162.3" y="106.1" transform="rotate(-90 162.3 106.1)">1</text>
<text x="214.1" y="105.4">2</text>
<text x="214.1" y="107.9">3</text>
<text x="48.4" y="111.8">A3</text>
<text x="86.5" y="111.8">A3</text>
<text x="214.1" y="110.5">4</text>
<text x="48.4" y="114.3">A2</text>
<text x="86" y="119.4">A10</text>
<text x="86.5" y="114.3">A2</text>
<text x="213.7" y="115.6">18</text>
<text x="213.7" y="118.1">19</text>
<text x="244.1" y="115.6">10</text>
<text x="244.1" y="118.1">11</text>
<text x="86" y="121.9">A11</text>
<text x="213.7" y="120.6">20</text>
<text x="213.7" y="123.2">39</text>
<text x="213.7" y="125.7">40</text>
<text x="244.1" y="120.6">12</text>
<text x="244.1" y="123.2">13</text>
<text x="244.1" y="125.7">14</text>
<text x="48.4" y="129.5">B2</text>
<text x="48.4" y="127">B3</text>
<text x="86.5" y="129.5">B2</text>
<text x="86.5" y="127">B3</text>
<text x="213.7" y="128.3">41</text>
<text x="213.7" y="130.8">42</text>
<text x="244.1" y="128.3">15</text>
<text x="244.1" y="130.8">16</text>
<text x="10.4" y="135.9">C</text>
<text x="48.4" y="134.6">A8</text>
<text x="48.4" y="137.2">B8</text>
<text x="86.5" y="134.6">A8</text>
<text x="86.5" y="137.2">B8</text>
<text x="213.7" y="133.3">43</text>
<text x="213.7" y="135.9">45</text>
<text x="244.1" y="133.3">17</text>
<text x="244.1" y="135.9">29</text>
<text x="285.4" y="135.9">C</text>
<text x="29" y="143.6" transform="rotate(-90 29 143.6)">S1</text>
<text x="36.6" y="143.6" transform="rotate(-90 36.6 143.6)">A1</text>
<text x="100.1" y="143.6" transform="rotate(-90 100.1 143.6)">A1</text>
<text x="107.7" y="143.6" transform="rotate(-90 107.7 143.6)">S1</text>
<text x="213.7" y="141">21</text>
<text x="213.7" y="143.5">22</text>
<text x="213.7" y="138.4">46</text>
<text x="244.1" y="138.4">30</text>
<text x="244.1" y="141">31</text>
<text x="244.1" y="143.5">32</text>
<text x="50.5" y="149.3" transform="rotate(-90 50.5 149.3)">1</text>
<text x="53.1" y="149.8" transform="rotate(-90 53.1 149.8)">12</text>
<text x="60.7" y="149.8" transform="rotate(-90 60.7 149.8)">14</text>
<text x="75.9" y="149.3" transform="rotate(-90 75.9 149.3)">1</text>
<text x="78.5" y="149.8" transform="rotate(-90 78.5 149.8)">12</text>
<text x="86.1" y="149.8" transform="rotate(-90 86.1 149.8)">14</text>
<text x="213.7" y="146">25</text>
<text x="213.7" y="148.6">26</text>
<text x="244.1" y="146">33</text>
<text x="244.1" y="148.6">34</text>
<text x="213.7" y="151.1">27</text>
<text x="213.7" y="153.7">28</text>
<text x="244.1" y="151.1">37</text>
<text x="244.1" y="153.7">38</text>
<text x="46" y="157.5">10</text>
<text x="64.3" y="157.5">6</text>
<text x="71.4" y="157.5">10</text>
<text x="89.7" y="157.5">6</text>
<text x="225.8" y="158.7" transform="rotate(-90 225.8 158.7)">23</text>
<text x="228.3" y="158.7" transform="rotate(-90 228.3 158.7)">35</text>
<text x="230.9" y="158.7" transform="rotate(-90 230.9 158.7)">47</text>
<text x="233.4" y="158.2" transform="rotate(-90 233.4 158.2)">8</text>
<text x="50.5" y="167.1" transform="rotate(-90 50.5 167.1)">7</text>
<text x="53.1" y="167.1" transform="rotate(-90 53.1 167.1)">9</text>
<text x="55.6" y="167.1" transform="rotate(-90 55.6 167.1)">8</text>
<text x="58.2" y="167.1" transform="rotate(-90 58.2 167.1)">5</text>
<text x="60.7" y="167.1" transform="rotate(-90 60.7 167.1)">4</text>
<text x="75.9" y="167.1" transform="rotate(-90 75.9 167.1)">7</text>
<text x="78.5" y="167.1" transform="rotate(-90 78.5 167.1)">9</text>
<text x="81" y="167.1" transform="rotate(-90 81 167.1)">8</text>
<text x="83.6" y="167.1" transform="rotate(-90 83.6 167.1)">5</text>
<text x="86.1" y="167.1" transform="rotate(-90 86.1 167.1)">4</text>
<text x="115.1" y="175.3">1</text>
<text x="150.6" y="175.3">1</text>
<text x="168.4" y="175.3">5</text>
<text x="10.4" y="185.9">D</text>
<text x="150.6" y="180.3">3</text>
<text x="159.8" y="184.9" transform="rotate(-90 159.8 184.9)">2</text>
<text x="285.4" y="185.9">D</text>
<text x="106.4" y="190" transform="rotate(-90 106.4 190)">6</text>
<text x="109" y="190" transform="rotate(-90 109 190)">5</text>
<text x="35" y="199.9">1</text>
<text x="85" y="199.9">2</text>
<text x="135" y="199.9">3</text>
<text x="185" y="199.9">4</text>
<text x="235" y="199.9">5</text>
<text x="285" y="199.9">6</text>
</g>
<g font-size="1.8" fill="#008484">
<text x="77" y="16.9">+3V3</text>
<text x="176.1" y="16.9">+3V3</text>
<text x="80.8" y="23.8">R14</text>
<text x="102.4" y="20.7">+3V3</text>
<text x="111.3" y="22.7" transform="rotate(-90 111.3 22.7)">U5C</text>
<text x="113.6" y="22.4" transform="rotate(-90 113.6 22.4)">AD8606</text>
<text x="179.9" y="23.8">R22</text>
<text x="232.5" y="19.4">+5V</text>
<text x="261.7" y="19.4">+5V</text>
<text x="41.4" y="29">R8</text>
<text x="80.9" y="26.1">200</text>
<text x="108.1" y="25">V+</text>
<text x="117.6" y="29.5">GND</text>
<text x="140.5" y="29">R16</text>
<text x="180" y="26.1">200</text>
<text x="242.3" y="27.6">DS1</text>
<text x="242.4" y="29.9">CLVBA-FKA</text>
<text x="271.5" y="27.6">DS2</text>
<text x="271.6" y="29.9">CLVBA-FKA</text>
<text x="41.6" y="31.3">35k7</text>
<text x="67.7" y="35.1">BSD840N</text>
<text x="72.4" y="32.8">Q1A</text>
<text x="140.6" y="31.3">35k7</text>
<text x="166.7" y="35.1">BSD840N</text>
<text x="171.4" y="32.8">Q2A</text>
<text x="37.5" y="38.3">GND</text>
<text x="47.7" y="36.6">R9</text>
<text x="47.9" y="38.9">4k75</text>
<text x="55.4" y="36.6">R11</text>
<text x="55.5" y="38.9">12k1</text>
<text x="63" y="36.6">R13</text>
<text x="63.2" y="38.9">35k7</text>
<text x="89" y="41.5">+</text>
<text x="90.8" y="37.1">AD8606</text>
<text x="136.6" y="38.3">GND</text>
<text x="146.8" y="36.6">R17</text>
<text x="147" y="38.9">4k75</text>
<text x="154.5" y="36.6">R19</text>
<text x="154.6" y="38.9">12k1</text>
<text x="162.1" y="36.6">R21</text>
<text x="162.2" y="38.9">35k7</text>
<text x="188.1" y="41.5">+</text>
<text x="189.8" y="37.1">AD8606</text>
<text x="229" y="41.6">620</text>
<text x="230.1" y="36.5">R2</text>
<text x="234.1" y="41.6">400</text>
<text x="235.2" y="36.5">R3</text>
<text x="239.2" y="41.6">400</text>
<text x="240.2" y="36.5">R4</text>
<text x="258.2" y="41.6">620</text>
<text x="259.3" y="36.5">R5</text>
<text x="263.3" y="41.6">400</text>
<text x="264.4" y="36.5">R6</text>
<text x="268.4" y="41.6">400</text>
<text x="269.4" y="36.5">R7</text>
<text x="27.8" y="47.7">BSD840N</text>
<text x="29.9" y="45.4">Q3A</text>
<text x="51.5" y="44.1">1k</text>
<text x="51.6" y="46.4">R10</text>
<text x="59.2" y="46.4">R12</text>
<text x="59.4" y="44.1">5k11</text>
<text x="80.8" y="44.2">R15</text>
<text x="80.9" y="46.5">100</text>
<text x="126.8" y="47.7">BSD840N</text>
<text x="129" y="45.4">Q3B</text>
<text x="150.6" y="44.1">1k</text>
<text x="150.6" y="46.4">R18</text>
<text x="158.3" y="46.4">R20</text>
<text x="158.4" y="44.1">5k11</text>
<text x="179.9" y="44.2">R23</text>
<text x="180" y="46.5">100</text>
<text x="72.3" y="53.1">Q1B</text>
<text x="171.3" y="53.1">Q2B</text>
<text x="67.7" y="55.4">BSD840N</text>
<text x="166.7" y="55.4">BSD840N</text>
<text x="76.9" y="63.7">GND</text>
<text x="176" y="63.7">GND</text>
<text x="275.2" y="67.7">+3V3</text>
<text x="33" y="75.9">USB4151</text>
<text x="35.9" y="73.3">J1</text>
<text x="93.8" y="75.9">690-024-294T331</text>
<text x="99.3" y="73.3">J2</text>
<text x="254" y="74.7">C2</text>
<text x="254.2" y="77">4.7u</text>
<text x="262.9" y="74.7">C3</text>
<text x="263.1" y="77">100n</text>
<text x="271.8" y="74.7">C4</text>
<text x="272" y="77">100n</text>
<text x="41.1" y="79.6">VBUS</text>
<text x="91.2" y="79.6">VBUS</text>
<text x="153.2" y="80.4">+3V3</text>
<text x="258.5" y="82.8">GND</text>
<text x="263" y="80.9">PWR_FLAG</text>
<text x="39.6" y="87.2">VCONN</text>
<text x="43.4" y="84.7">CC</text>
<text x="91.2" y="84.7">CC1</text>
<text x="91.2" y="87.2">CC2</text>
<text x="157" y="89.9">R27</text>
<text x="164.5" y="89.9">R1</text>
<text x="182.5" y="88.4">TP1</text>
<text x="216.4" y="88.5">NRST</text>
<text x="229.2" y="89.6" transform="rotate(-90 229.2 89.6)">VDD</text>
<text x="231.8" y="89.6" transform="rotate(-90 231.8 89.6)">VDD</text>
<text x="251.5" y="86.1">C5</text>
<text x="251.5" y="88.4">1u</text>
<text x="260.3" y="86.1">C6</text>
<text x="260.5" y="88.4">10n</text>
<text x="265" y="88.6">FB2</text>
<text x="157.1" y="92.2">35k7</text>
<text x="164.8" y="92.2">35k7</text>
<text x="216.4" y="93.6">BOOT0</text>
<text x="226.7" y="90.7" transform="rotate(-90 226.7 90.7)">VBAT</text>
<text x="234.3" y="90.9" transform="rotate(-90 234.3 90.9)">VDDA</text>
<text x="236.9" y="92.4" transform="rotate(-90 236.9 92.4)">VDDIO2</text>
<text x="256" y="94.2">GND</text>
<text x="263.6" y="91.1">600@100MHz</text>
<text x="43.7" y="97.4">D+</text>
<text x="91.2" y="97.4">D+</text>
<text x="91.2" y="99.9">D+</text>
<text x="165.3" y="101.4">Q4A</text>
<text x="216.4" y="98.7">PF0</text>
<text x="216.4" y="101.2">PF1</text>
<text x="262.9" y="97.6">C7</text>
<text x="263.1" y="99.9">4.7u</text>
<text x="271.8" y="97.6">C8</text>
<text x="272" y="99.9">100n</text>
<text x="41.5" y="107.6">RX1+</text>
<text x="41.9" y="105">RX1-</text>
<text x="91.2" y="105">RX1-</text>
<text x="91.2" y="107.6">RX1+</text>
<text x="165.7" y="103.7">BSD840N</text>
<text x="216.4" y="106.3">PC13</text>
<text x="267.4" y="105.7">GND</text>
<text x="42.1" y="112.6">TX1-</text>
<text x="91.2" y="112.6">TX1-</text>
<text x="150.5" y="111.4" transform="rotate(-90 150.5 111.4)">SW1</text>
<text x="216.4" y="108.8">PC14</text>
<text x="216.4" y="111.4">PC15</text>
<text x="41.7" y="115.2">TX1+</text>
<text x="91.2" y="115.2">TX1+</text>
<text x="158.2" y="115" transform="rotate(-90 158.2 115)">EVQ-P7M01P</text>
<text x="182.4" y="115.9">+3V3</text>
<text x="216.4" y="116.5">PB0</text>
<text x="216.4" y="119">PB1</text>
<text x="239.9" y="116.5">PA0</text>
<text x="239.9" y="119">PA1</text>
<text x="41.5" y="122.8">RX2+</text>
<text x="41.9" y="120.3">RX2-</text>
<text x="91.2" y="120.3">RX2-</text>
<text x="91.2" y="122.8">RX2+</text>
<text x="157" y="120.4">R24</text>
<text x="157.1" y="122.7">100</text>
<text x="181.8" y="125.3">4k75</text>
<text x="182.6" y="123">R25</text>
<text x="216.4" y="121.5">PB2</text>
<text x="216.4" y="124.1">PB3</text>
<text x="225" y="125.4">STM32F072CB</text>
<text x="230" y="122.9">U4</text>
<text x="239.9" y="121.5">PA2</text>
<text x="239.9" y="124.1">PA3</text>
<text x="41.7" y="130.4">TX2+</text>
<text x="42.1" y="127.9">TX2-</text>
<text x="91.2" y="130.4">TX2+</text>
<text x="91.2" y="127.9">TX2-</text>
<text x="160.5" y="129.8">GND</text>
<text x="182.4" y="129.3">R26</text>
<text x="182.5" y="131.6">4k75</text>
<text x="216.4" y="126.6">PB4</text>
<text x="216.4" y="129.2">PB5</text>
<text x="216.4" y="131.7">PB6</text>
<text x="239.9" y="126.6">PA4</text>
<text x="239.9" y="129.2">PA5</text>
<text x="239.9" y="131.7">PA6</text>
<text x="41.2" y="135.5">SBU1</text>
<text x="91.2" y="135.5">SBU1</text>
<text x="216.4" y="134.2">PB7</text>
<text x="216.4" y="136.8">PB8</text>
<text x="239.9" y="134.2">PA7</text>
<text x="239.9" y="136.8">PA8</text>
<text x="29.8" y="138.9" transform="rotate(-90 29.8 138.9)">SHIELD</text>
<text x="37.5" y="138.9" transform="rotate(-90 37.5 138.9)">GND</text>
<text x="41.2" y="138">SBU2</text>
<text x="91.2" y="138">SBU2</text>
<text x="101" y="138.9" transform="rotate(-90 101 138.9)">GND</text>
<text x="108.6" y="138.9" transform="rotate(-90 108.6 138.9)">SHIELD</text>
<text x="216.4" y="141.9">PB10</text>
<text x="216.4" y="139.3">PB9</text>
<text x="238.9" y="141.9">PA10</text>
<text x="239.9" y="139.3">PA9</text>
<text x="274" y="141.9">TP3</text>
<text x="274" y="139.4">TP2</text>
<text x="54.8" y="149.5">U1</text>
<text x="80.2" y="149.5">U2</text>
<text x="216.4" y="144.4">PB11</text>
<text x="216.4" y="146.9">PB12</text>
<text x="216.4" y="149.5">PB13</text>
<text x="238.9" y="144.4">PA11</text>
<text x="238.9" y="146.9">PA12</text>
<text x="238.9" y="149.5">PA13</text>
<text x="23.7" y="152.7">+3V3</text>
<text x="35" y="150.1">GND</text>
<text x="44" y="154">+3V3</text>
<text x="51.4" y="153.4" transform="rotate(-90 51.4 153.4)">IN+</text>
<text x="54" y="155.5" transform="rotate(-90 54 155.5)">VBUS</text>
<text x="56.3" y="155.9">INA260</text>
<text x="61.6" y="153" transform="rotate(-90 61.6 153)">IN-</text>
<text x="69.4" y="154">+3V3</text>
<text x="76.8" y="153.4" transform="rotate(-90 76.8 153.4)">IN+</text>
<text x="79.4" y="155.5" transform="rotate(-90 79.4 155.5)">VBUS</text>
<text x="81.7" y="155.9">INA260</text>
<text x="87" y="153" transform="rotate(-90 87 153)">IN-</text>
<text x="98.5" y="150.1">GND</text>
<text x="216.4" y="152">PB14</text>
<text x="216.4" y="154.6">PB15</text>
<text x="226.7" y="156" transform="rotate(-90 226.7 156)">VSS</text>
<text x="229.2" y="156" transform="rotate(-90 229.2 156)">VSS</text>
<text x="231.8" y="156" transform="rotate(-90 231.8 156)">VSS</text>
<text x="234.3" y="156" transform="rotate(-90 234.3 156)">VSSA</text>
<text x="238.9" y="152">PA14</text>
<text x="238.9" y="154.6">PA15</text>
<text x="28.5" y="159.8">C9</text>
<text x="48.8" y="158.4">VS</text>
<text x="59.1" y="158.4">GND</text>
<text x="74.2" y="158.4">VS</text>
<text x="84.5" y="158.4">GND</text>
<text x="28.8" y="162.1">100n</text>
<text x="51.4" y="164.8" transform="rotate(-90 51.4 164.8)">ALERT</text>
<text x="54" y="164.8" transform="rotate(-90 54 164.8)">SCL</text>
<text x="56.5" y="164.8" transform="rotate(-90 56.5 164.8)">SDA</text>
<text x="59.1" y="164.8" transform="rotate(-90 59.1 164.8)">A0</text>
<text x="61.6" y="164.8" transform="rotate(-90 61.6 164.8)">A1</text>
<text x="64.2" y="162.8">GND</text>
<text x="76.8" y="164.8" transform="rotate(-90 76.8 164.8)">ALERT</text>
<text x="79.4" y="164.8" transform="rotate(-90 79.4 164.8)">SCL</text>
<text x="81.9" y="164.8" transform="rotate(-90 81.9 164.8)">SDA</text>
<text x="84.5" y="164.8" transform="rotate(-90 84.5 164.8)">A0</text>
<text x="87" y="164.8" transform="rotate(-90 87 164.8)">A1</text>
<text x="89.6" y="162.8">GND</text>
<text x="231.9" y="164.1">GND</text>
<text x="23.6" y="169.2">GND</text>
<text x="87.2" y="169.3">+3V3</text>
<text x="104.8" y="171.7">629105150521</text>
<text x="109.7" y="169.4">J3</text>
<text x="126.5" y="172.4">600@100MHz</text>
<text x="130.4" y="169.8">FB1</text>
<text x="140.4" y="172.8" transform="rotate(-90 140.4 172.8)">PWR_FLAG</text>
<text x="142.3" y="171.8">+5V</text>
<text x="156.4" y="171.7">MIC5504</text>
<text x="158.9" y="169.4">U3</text>
<text x="168.5" y="171.8">+3V3</text>
<text x="108.4" y="176.1">VBUS</text>
<text x="130.5" y="178.8">D1</text>
<text x="146.6" y="178.8">C1</text>
<text x="152.9" y="176.1">VIN</text>
<text x="162.2" y="176.1">VOUT</text>
<text x="84.5" y="180.6">GND</text>
<text x="111" y="181.2">D+</text>
<text x="130.8" y="181.1">BZT52C5V6</text>
<text x="146.7" y="181.1">1u</text>
<text x="152.9" y="181.2">EN</text>
<text x="160.7" y="182.6" transform="rotate(-90 160.7 182.6)">GND</text>
<text x="107.3" y="187.2" transform="rotate(-90 107.3 187.2)">Shield</text>
<text x="109.9" y="187.2" transform="rotate(-90 109.9 187.2)">GND</text>
<text x="111.5" y="186.3">ID</text>
<text x="126.4" y="188.2">GND</text>
<text x="141.7" y="188.2">GND</text>
<text x="158.2" y="190.7">GND</text>
<text x="104.9" y="195.8">GND</text>
</g>
<g font-size="1.8">
<text x="32.4" y="25.4">CC1_EN</text>
<text x="57.1" y="27.9">CC1_RP1A5</text>
<text x="57.1" y="25.4">CC1_RP3A0</text>
<text x="131.4" y="25.4">CC2_EN</text>
<text x="156.2" y="27.9">CC2_RP1A5</text>
<text x="156.2" y="25.4">CC2_RP3A0</text>
<text x="56.6" y="30.5">CC1_RPUSB</text>
<text x="84.6" y="33">2 CC1_TX_DATA</text>
<text x="92.2" y="34.8">U5A</text>
<text x="155.7" y="30.5">CC2_RPUSB</text>
<text x="183.7" y="33">2 CC2_TX_DATA</text>
<text x="191.3" y="34.8">U5B</text>
<text x="15.2" y="40.6">CC1_RECEP</text>
<text x="38.1" y="40.6">CC1</text>
<text x="114.3" y="40.6">CC2_RECEP</text>
<text x="137.2" y="40.6">CC2</text>
<text x="103.6" y="43.2">CC1_BUF</text>
<text x="202.7" y="43.2">CC2_BUF</text>
<text x="241.3" y="43.2">LED_R_L</text>
<text x="241.3" y="45.7">LED_G_L</text>
<text x="60.2" y="53.3">CC1_RA</text>
<text x="60.2" y="50.8">CC1_RD</text>
<text x="88.8" y="53.3">CC1_TX_EN</text>
<text x="159.3" y="50.8">CC2_RD</text>
<text x="159.3" y="53.3">CC2_RA</text>
<text x="187.9" y="53.3">CC2_TX_EN</text>
<text x="241.3" y="48.3">LED_B_L</text>
<text x="52.1" y="78.7">VBUS_PLUG</text>
<text x="73.1" y="78.7">VBUS_RECEP</text>
<text x="74.5" y="83.8">CC1_RECEP</text>
<text x="52.1" y="86.4">CC2_PLUG</text>
<text x="74.5" y="86.4">CC2_RECEP</text>
<text x="190.5" y="87.6">NRST</text>
<text x="52.1" y="91.4">USBC_D-</text>
<text x="190.5" y="92.7">BOOT</text>
<text x="52.1" y="96.5">USBC_D+</text>
<text x="144.8" y="101.6">USB_B_ID</text>
<text x="168.9" y="96.5">BOOT</text>
<text x="190.5" y="97.8">OSC_IN</text>
<text x="190.5" y="100.3">OSC_OUT</text>
<text x="47.9" y="104.1">B10 RX1-</text>
<text x="47.9" y="106.7">B11 RX1+</text>
<text x="190.5" y="105.4">CC2_TX_EN</text>
<text x="190.5" y="107.9">CC1_RP3A0</text>
<text x="52.1" y="111.8">TX1-</text>
<text x="47.9" y="119.4">A10 RX2-</text>
<text x="52.1" y="114.3">TX1+</text>
<text x="261.1" y="118.1">CC1_BUF</text>
<text x="262.3" y="115.6">CC1_EN</text>
<text x="47.9" y="121.9">A11 RX2+</text>
<text x="190.5" y="120.6">VBUS_ALERT_L</text>
<text x="190.5" y="125.7">CC1_TX_DATA</text>
<text x="190.5" y="123.2">CC1_RD</text>
<text x="261.1" y="123.2">CC2_BUF</text>
<text x="262.3" y="120.6">CC2_EN</text>
<text x="265.4" y="125.7">DAC</text>
<text x="52.1" y="129.5">TX2+</text>
<text x="52.1" y="127">TX2-</text>
<text x="190.5" y="130.8">INA_SCL</text>
<text x="190.5" y="128.3">CC1_RP1A5</text>
<text x="256.6" y="130.8">CC2_TX_DATA</text>
<text x="262.4" y="128.3">TX_CLK</text>
<text x="52.1" y="137.2">SBU2</text>
<text x="52.1" y="134.6">SBU1</text>
<text x="190.5" y="133.3">INA_SDA</text>
<text x="190.5" y="135.9">CC1_RA</text>
<text x="253.9" y="133.3">VCONN_ALERT_L</text>
<text x="262.2" y="135.9">CC2_RA</text>
<text x="190.5" y="138.4">TX_CLK</text>
<text x="190.5" y="143.5">LED_R_L</text>
<text x="190.5" y="141">LED_G_L</text>
<text x="260.4" y="143.5">USB_B_D-</text>
<text x="260.9" y="141">UART_RX</text>
<text x="261.1" y="138.4">UART_TX</text>
<text x="190.5" y="146">CC2_RPUSB</text>
<text x="190.5" y="148.6">CC2_RD</text>
<text x="259" y="148.6">CC2_RP3A0</text>
<text x="259.9" y="146">USB_B_D+</text>
<text x="190.5" y="153.7">CC2_RP1A5</text>
<text x="190.5" y="151.1">LED_B_L</text>
<text x="258.5" y="153.7">CC1_RPUSB</text>
<text x="259" y="151.1">CC1_TX_EN</text>
<text x="35.6" y="172.7">INA_SDA</text>
<text x="35.6" y="170.2">INA_SCL</text>
<text x="35.6" y="177.8">VCONN_ALERT_L</text>
<text x="35.6" y="175.3">VBUS_ALERT_L</text>
<text x="115.1" y="182.9">2 USB_B_D-</text>
<text x="115.1" y="180.3">3 USB_B_D+</text>
<text x="115.1" y="185.4">4 USB_B_ID</text>
</g>
<g font-size="1.8" fill="#840084">
<text x="53.8" y="158.4">0x40</text>
<text x="79.2" y="158.4">0x41</text>
</g>
<g font-size="1.5" fill="#0000c2">
<text x="143.5" y="72.1">Use A-to-A cable plugged into</text>
<text x="143.5" y="73.9">OTG adapter for bootloader mode,</text>
<text x="143.5" y="75.7">or use normal Micro-B cable and</text>
<text x="143.5" y="77.5">hold SW1 while plugging.</text>
<text x="189.2" y="73.9">Dual footprint, will accomodate</text>
<text x="189.2" y="75.7">STM32F072CBT (TQFP48) or</text>
<text x="189.2" y="77.5">STM32F072CBU (QFN48)</text>
</g>
</svg>
